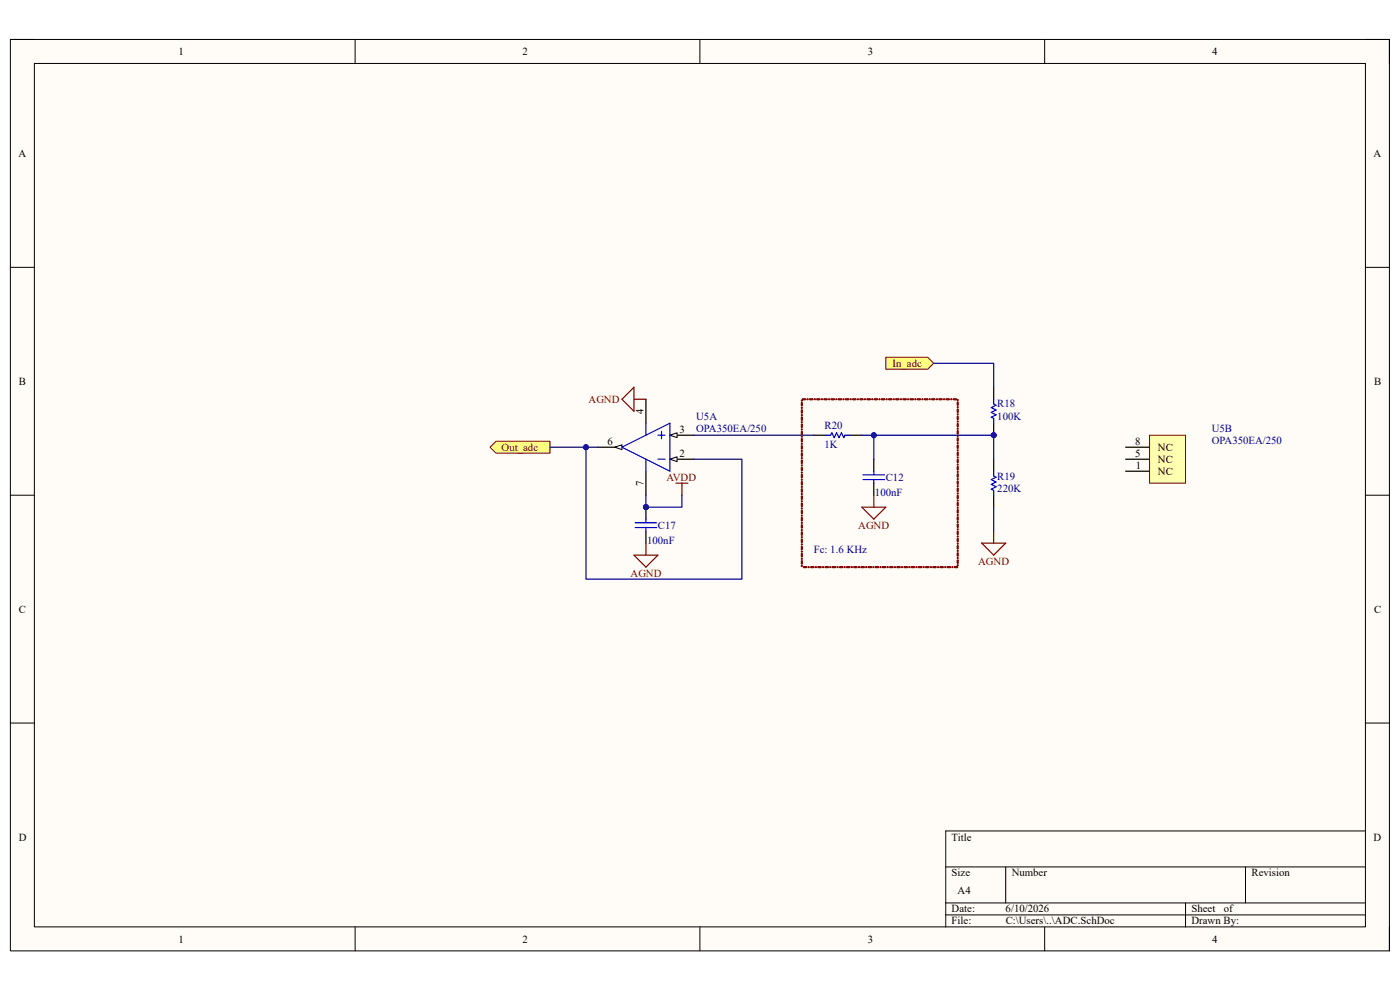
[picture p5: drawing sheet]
<svg xmlns="http://www.w3.org/2000/svg" width="297mm" height="210mm" viewBox="0 0 297 210" stroke-linecap="round" stroke-linejoin="round" font-family="sans-serif">
<path d="M2.2 8.4h292.6v193.3h-292.6z" fill-rule="evenodd" fill="#fffcf8"/>
<path d="M2.2 8.4h292.6v193.3h-292.6z" fill="none" stroke="#000" stroke-width=".21"/>
<path d="M7.3 13.5h282.4v183.1h-282.4z" fill-rule="evenodd" fill="#fffcf8"/>
<g fill="none" stroke="#000" stroke-width=".21">
<path d="M2.2 8.4h5.1M7.3 13.5h282.4v183.1h-282.4zM75.3 8.4v5.1M148.5 8.4v5.1M221.6 8.4v5.1M289.7 8.4h5.1v5.1M2.2 56.7h5.1M289.7 56.7h5.1M2.2 105h5.1M289.7 105.1h5.1M2.2 153.4h5.1M289.7 153.4h5.1"/>
<path d="M289.7 176.3h-89.1v20.3M75.3 196.6v5.1M148.5 196.6v5.1M200.6 183.9h89.1M200.6 191.5h89.1M200.6 194.1h89.1M213.4 183.9v7.6M221.6 196.6v5.1M251.5 191.5v5.1M264.2 183.9v7.6M294.8 196.6v5.1"/>
</g>
<path d="M208.3 115.2h5.1l-2.6 2.6zM210.8 112.7v2.5" fill="none" stroke="#800000" stroke-width=".25"/>
<path d="M126.9 94.9h5M137 84.7v5.1M137 100v5" fill="none" stroke="#000" stroke-width=".25"/>
<path d="M130.4 94.9l1.5-.5v1z" fill="#f8fcff"/>
<path d="M130.4 94.9l1.5-.5v1z" fill="none" stroke="#000" stroke-width=".21"/>
<path d="M142.1 92.3h5.1" fill="none" stroke="#000" stroke-width=".25"/>
<path d="M142.1 92.3l1.5-.5v1z" fill="#f8fcff"/>
<path d="M142.1 92.3l1.5-.5v1z" fill="none" stroke="#000" stroke-width=".21"/>
<path d="M142.1 97.4h5.1" fill="none" stroke="#000" stroke-width=".25"/>
<path d="M142.1 97.4l1.5-.5v1z" fill="#f8fcff"/>
<path d="M142.1 97.4l1.5-.5v1z" fill="none" stroke="#000" stroke-width=".21"/>
<path d="M131.9 94.9l10.2-5.1v10.2zM137 89.8v2.5M137 97.4v2.6M139.6 97.4h1.5M139.6 92.3h1.5M140.3 91.6v1.5" fill="none" stroke="#00f" stroke-width=".25"/>
<path d="M134.5 82.1v5.1l-2.6-2.5zM134.5 84.7h2.5M143.4 102.5h2.5M144.7 102.5v2.5" fill="none" stroke="#800000" stroke-width=".25"/>
<circle cx="137" cy="107.6" r=".51" fill="#000080"/>
<circle cx="137" cy="107.6" r=".51" fill="none" stroke="#000080" stroke-width=".21"/>
<path d="M137 107.6v2.5" fill="none" stroke="#000" stroke-width=".25"/>
<circle cx="137" cy="107.6" r=".51" fill="#000080"/>
<circle cx="137" cy="107.6" r=".51" fill="none" stroke="#000080" stroke-width=".21"/>
<path d="M137 112.7v2.5" fill="none" stroke="#000" stroke-width=".25"/>
<path d="M134.7 111.9h4.6M134.7 110.9h4.6M137 110.1v.8M137 111.9v.8" fill="none" stroke="#00f" stroke-width=".25"/>
<path d="M134.5 117.8h5.1l-2.6 2.5zM137 115.2v2.6" fill="none" stroke="#800000" stroke-width=".25"/>
<path d="M104 94.9l1.2-1.3h11.5v2.5h-11.5z" fill-rule="evenodd" fill="#ffff80"/>
<path d="M104 94.9l1.2-1.3h11.5v2.5h-11.5z" fill="none" stroke="#800000" stroke-width=".21"/>
<path d="M187.9 75.8h8.9l1.3 1.3-1.3 1.2h-8.9z" fill-rule="evenodd" fill="#ffff80"/>
<path d="M187.9 75.8h8.9l1.3 1.3-1.3 1.2h-8.9z" fill="none" stroke="#800000" stroke-width=".21"/>
<path d="M243.9 92.3h7.6v10.2h-7.6z" fill-rule="evenodd" fill="#ffffb0"/>
<path d="M243.9 92.3h7.6v10.2h-7.6z" fill="none" stroke="#800000" stroke-width=".21"/>
<path d="M238.8 100h5.1M238.8 97.4h5.1M238.8 94.9h5.1" fill="none" stroke="#000" stroke-width=".25"/>
<circle cx="210.8" cy="92.3" r=".51" fill="#000080"/>
<circle cx="210.8" cy="92.3" r=".51" fill="none" stroke="#000080" stroke-width=".21"/>
<path d="M210.8 82.1v2.6M210.8 89.8v2.5" fill="none" stroke="#000" stroke-width=".25"/>
<circle cx="210.8" cy="92.3" r=".51" fill="#000080"/>
<circle cx="210.8" cy="92.3" r=".51" fill="none" stroke="#000080" stroke-width=".21"/>
<path d="M175.2 92.3h1l.3-.5 .5 1 .5-1 .5 1 .5-1 .5 1 .3-.5h1M185.4 100v.7M210.8 84.7v1l.5 .3-1 .5 1 .5-1 .5 1 .5-1 .5 .5 .3v1M210.8 100v1l.5 .2-1 .5 1 .5-1 .6 1 .5-1 .5 .5 .2v1.1M183.1 101.7h4.6M183.1 100.7h4.6M185.4 101.7v.8" fill="none" stroke="#00f" stroke-width=".25"/>
<path d="M172.7 92.3h2.5M180.3 92.3h2.5M185.4 97.4v2.6M210.8 97.4v2.6M185.4 102.5v2.6M210.8 105.1v2.5" fill="none" stroke="#000" stroke-width=".25"/>
<path d="M182.8 107.6h5.1l-2.5 2.5zM185.4 105.1v2.5" fill="none" stroke="#800000" stroke-width=".25"/>
<path d="M198.1 77.1h12.7v5M144.7 105v2.6h-7.7M210.8 107.6v5.1" fill="none" stroke="#000080" stroke-width=".25"/>
<circle cx="137" cy="107.6" r=".51" fill="#000080"/>
<circle cx="137" cy="107.6" r=".51" fill="none" stroke="#000080" stroke-width=".21"/>
<path d="M116.7 94.9h10.2" fill="none" stroke="#000080" stroke-width=".25"/>
<circle cx="124.3" cy="94.9" r=".51" fill="#000080"/>
<circle cx="124.3" cy="94.9" r=".51" fill="none" stroke="#000080" stroke-width=".21"/>
<path d="M124.3 94.9v28h33.1v-25.5h-10.2" fill="none" stroke="#000080" stroke-width=".25"/>
<circle cx="124.3" cy="94.9" r=".51" fill="#000080"/>
<circle cx="124.3" cy="94.9" r=".51" fill="none" stroke="#000080" stroke-width=".21"/>
<path d="M137 105v2.6" fill="none" stroke="#000080" stroke-width=".25"/>
<circle cx="137" cy="107.6" r=".51" fill="#000080"/>
<circle cx="137" cy="107.6" r=".51" fill="none" stroke="#000080" stroke-width=".21"/>
<path d="M147.2 92.3h25.5M185.4 92.3v5.1" fill="none" stroke="#000080" stroke-width=".25"/>
<circle cx="185.4" cy="92.3" r=".51" fill="#000080"/>
<circle cx="185.4" cy="92.3" r=".51" fill="none" stroke="#000080" stroke-width=".21"/>
<path d="M170 120.1a.13 .13 0 0 1 .2 0 .13 .13 0 0 1-.2 0zM170 119h.2l-.1 .7-.1-.2zM170 118.5a.13 .13 0 0 1 .2 0 .13 .13 0 0 1-.2 0zM170 117.4l.2 .1-.1 .7-.1-.2zM170 117a.13 .13 0 0 1 .2 0 .13 .13 0 0 1-.2 0zM170 115.9l.2 .1-.1 .6-.1-.1zM170 115.5a.13 .13 0 0 1 .2 0 .13 .13 0 0 1-.2 0zM170 114.4l.2 .1-.1 .6-.1-.1zM170 114a.13 .13 0 0 1 .2 0 .13 .13 0 0 1-.2 0zM170 112.9h.2l-.1 .7-.1-.1zM170 112.4a.13 .13 0 0 1 .2 0 .13 .13 0 0 1-.2 0zM170 111.3l.2 .1-.1 .7-.1-.2zM170 110.9a.13 .13 0 0 1 .2 0 .13 .13 0 0 1-.2 0zM170 109.8l.2 .1-.1 .6-.1-.1zM170 109.4a.13 .13 0 0 1 .2 0 .13 .13 0 0 1-.2 0zM170 108.3l.2 .1-.1 .6-.1-.1zM170 107.9a.13 .13 0 0 1 .2 0 .13 .13 0 0 1-.2 0zM170 106.8h.2l-.1 .7-.1-.1zM170 106.3a.13 .13 0 0 1 .2 0 .13 .13 0 0 1-.2 0zM170 105.2l.2 .1-.1 .7-.1-.2zM170 104.8a.13 .13 0 0 1 .2 0 .13 .13 0 0 1-.2 0zM170 103.7l.2 .1-.1 .6-.1-.1zM170 103.3a.13 .13 0 0 1 .2 0 .13 .13 0 0 1-.2 0zM170 102.2l.2 .1-.1 .6-.1-.1zM170 101.8a.13 .13 0 0 1 .2 0 .13 .13 0 0 1-.2 0zM170 100.7l.2 .1-.1 .6-.1-.1zM170 100.2a.13 .13 0 0 1 .2 0 .13 .13 0 0 1-.2 0zM170 99.1l.2 .1-.1 .7-.1-.2zM170 98.7a.13 .13 0 0 1 .2 0 .13 .13 0 0 1-.2 0zM170 97.6l.2 .1-.1 .6-.1-.1zM170 97.2a.13 .13 0 0 1 .2 0 .13 .13 0 0 1-.2 0zM170 96.1l.2 .1-.1 .6-.1-.1zM170 95.7a.13 .13 0 0 1 .2 0 .13 .13 0 0 1-.2 0zM170 94.6l.2 .1-.1 .6-.1-.1zM170 94.1a.13 .13 0 0 1 .2 0 .13 .13 0 0 1-.2 0zM170 93l.2 .1-.1 .7-.1-.2zM170 92.6a.13 .13 0 0 1 .2 0 .13 .13 0 0 1-.2 0zM170 91.5l.2 .1-.1 .6-.1-.1zM170 91.1a.13 .13 0 0 1 .2 0 .13 .13 0 0 1-.2 0zM170 90l.2 .1-.1 .6-.1-.1zM170 89.6a.13 .13 0 0 1 .2 0 .13 .13 0 0 1-.2 0zM170 88.5l.2 .1-.1 .6-.1-.1zM170 88a.13 .13 0 0 1 .2 0 .13 .13 0 0 1-.2 0zM170 86.9l.2 .1-.1 .7-.1-.2zM170 86.5a.13 .13 0 0 1 .2 0 .13 .13 0 0 1-.2 0zM170 85.4l.2 .1-.1 .6-.1-.1zM170 85a.13 .13 0 0 1 .2 0 .13 .13 0 0 1-.2 0zM170.2 84.6h.6l.2 .1-.7 .1zM171.2 84.7a.15 .15 0 0 1 .3 0 .15 .15 0 0 1-.3 0zM171.8 84.6h.5l.2 .1-.7 .1zM172.7 84.7a.15 .15 0 0 1 .3 0 .15 .15 0 0 1-.3 0zM173.3 84.6h.6l.1 .1-.6 .1zM174.3 84.7a.13 .13 0 0 1 .2 0 .13 .13 0 0 1-.2 0zM174.8 84.6h.6l.1 .1-.6 .1zM175.8 84.7a.13 .13 0 0 1 .2 0 .13 .13 0 0 1-.2 0zM176.3 84.6h.6l.1 .1-.6 .1zM177.3 84.7a.15 .15 0 0 1 .3 0 .15 .15 0 0 1-.3 0zM177.8 84.6h.6l.2 .1-.7 .1zM178.8 84.7a.15 .15 0 0 1 .3 0 .15 .15 0 0 1-.3 0zM179.4 84.6h.6l.1 .1-.6 .1zM180.4 84.7a.13 .13 0 0 1 .2 0 .13 .13 0 0 1-.2 0zM180.9 84.6h.6l.1 .1-.6 .1zM181.9 84.7a.13 .13 0 0 1 .2 0 .13 .13 0 0 1-.2 0zM182.4 84.6h.6l.1 .1-.6 .1zM183.4 84.7a.15 .15 0 0 1 .3 0 .15 .15 0 0 1-.3 0zM183.9 84.6h.6l.2 .1-.7 .1zM184.9 84.7a.15 .15 0 0 1 .3 0 .15 .15 0 0 1-.3 0zM185.5 84.6h.6l.1 .1-.6 .1zM186.4 84.7a.15 .15 0 0 1 .3 0 .15 .15 0 0 1-.3 0zM187 84.6h.6l.1 .1-.6 .1zM188 84.7a.13 .13 0 0 1 .2 0 .13 .13 0 0 1-.2 0zM188.5 84.6h.6l.1 .1-.6 .1zM189.5 84.7a.13 .13 0 0 1 .2 0 .13 .13 0 0 1-.2 0zM190 84.6h.6l.2 .1-.7 .1zM191 84.7a.15 .15 0 0 1 .3 0 .15 .15 0 0 1-.3 0zM191.6 84.6h.6l.1 .1-.6 .1zM192.5 84.7a.15 .15 0 0 1 .3 0 .15 .15 0 0 1-.3 0zM193.1 84.6h.6l.1 .1-.6 .1zM194.1 84.7a.13 .13 0 0 1 .2 0 .13 .13 0 0 1-.2 0zM194.6 84.6h.6l.1 .1-.6 .1zM195.6 84.7a.13 .13 0 0 1 .2 0 .13 .13 0 0 1-.2 0zM196.1 84.6h.6l.2 .1-.7 .1zM197.1 84.7a.15 .15 0 0 1 .3 0 .15 .15 0 0 1-.3 0zM197.7 84.6h.6l.1 .1-.7 .1zM198.6 84.7a.15 .15 0 0 1 .3 0 .15 .15 0 0 1-.3 0zM199.2 84.6h.6l.1 .1-.6 .1zM200.2 84.7a.13 .13 0 0 1 .2 0 .13 .13 0 0 1-.2 0zM200.7 84.6h.6l.1 .1-.6 .1zM201.7 84.7a.13 .13 0 0 1 .2 0 .13 .13 0 0 1-.2 0zM202.2 84.6h.6l.2 .1-.7 .1zM203.1 84.9a.13 .13 0 0 1 .2 0 .13 .13 0 0 1-.2 0zM203.1 85.3l.2 .1-.1 .6-.1-.1zM203.1 86.4a.13 .13 0 0 1 .2 0 .13 .13 0 0 1-.2 0zM203.1 86.8l.2 .1-.1 .6-.1-.1zM203.1 87.9a.13 .13 0 0 1 .2 0 .13 .13 0 0 1-.2 0zM203.1 88.3l.2 .1-.1 .6-.1-.1zM203.1 89.4a.13 .13 0 0 1 .2 0 .13 .13 0 0 1-.2 0zM203.1 89.8l.2 .1-.1 .7-.1-.2zM203.1 91a.13 .13 0 0 1 .2 0 .13 .13 0 0 1-.2 0zM203.1 91.4l.2 .1-.1 .6-.1-.1zM203.1 92.5a.13 .13 0 0 1 .2 0 .13 .13 0 0 1-.2 0zM203.1 92.9l.2 .1-.1 .6-.1-.1zM203.1 94a.13 .13 0 0 1 .2 0 .13 .13 0 0 1-.2 0zM203.1 94.4l.2 .1-.1 .6-.1-.1zM203.1 95.5a.13 .13 0 0 1 .2 0 .13 .13 0 0 1-.2 0zM203.1 95.9l.2 .1-.1 .7-.1-.2zM203.1 97a.13 .13 0 0 1 .2 0 .13 .13 0 0 1-.2 0zM203.1 97.5l.2 .1-.1 .6-.1-.1zM203.1 98.6a.13 .13 0 0 1 .2 0 .13 .13 0 0 1-.2 0zM203.1 99l.2 .1-.1 .6-.1-.1zM203.1 100.1a.13 .13 0 0 1 .2 0 .13 .13 0 0 1-.2 0zM203.1 100.5l.2 .1-.1 .6-.1-.1zM203.1 101.6a.13 .13 0 0 1 .2 0 .13 .13 0 0 1-.2 0zM203.1 102l.2 .1-.1 .7-.1-.2zM203.1 103.1a.13 .13 0 0 1 .2 0 .13 .13 0 0 1-.2 0zM203.1 103.6l.2 .1-.1 .6-.1-.1zM203.1 104.7a.13 .13 0 0 1 .2 0 .13 .13 0 0 1-.2 0zM203.1 105.1l.2 .1-.1 .6-.1-.1zM203.1 106.2a.13 .13 0 0 1 .2 0 .13 .13 0 0 1-.2 0zM203.1 106.6l.2 .1-.1 .6-.1-.1zM203.1 107.7a.13 .13 0 0 1 .2 0 .13 .13 0 0 1-.2 0zM203.1 108.1l.2 .1-.1 .7-.1-.2zM203.1 109.2a.13 .13 0 0 1 .2 0 .13 .13 0 0 1-.2 0zM203.1 109.7h.2l-.1 .7-.1-.1zM203.1 110.8a.13 .13 0 0 1 .2 0 .13 .13 0 0 1-.2 0zM203.1 111.2l.2 .1-.1 .6-.1-.1zM203.1 112.3a.13 .13 0 0 1 .2 0 .13 .13 0 0 1-.2 0zM203.1 112.7l.2 .1-.1 .6-.1-.1zM203.1 113.8a.13 .13 0 0 1 .2 0 .13 .13 0 0 1-.2 0zM203.1 114.2l.2 .1-.1 .7-.1-.2zM203.1 115.3a.13 .13 0 0 1 .2 0 .13 .13 0 0 1-.2 0zM203.1 115.8h.2l-.1 .7-.1-.1zM203.1 116.9a.13 .13 0 0 1 .2 0 .13 .13 0 0 1-.2 0zM203.1 117.3l.2 .1-.1 .6-.1-.1zM203.1 118.4a.13 .13 0 0 1 .2 0 .13 .13 0 0 1-.2 0zM203.1 118.8l.2 .1-.1 .6-.1-.1zM203.1 119.9a.13 .13 0 0 1 .2 0 .13 .13 0 0 1-.2 0zM202.5 120.2h.6l.1 .1-.6 .1zM201.9 120.3a.15 .15 0 0 1 .3 0 .15 .15 0 0 1-.3 0zM200.9 120.2h.6l.2 .1-.7 .1zM200.4 120.3a.15 .15 0 0 1 .3 0 .15 .15 0 0 1-.3 0zM199.4 120.2h.6l.2 .1-.7 .1zM198.9 120.3a.13 .13 0 0 1 .2 0 .13 .13 0 0 1-.2 0zM197.9 120.2h.6l.1 .1-.6 .1zM197.4 120.3a.13 .13 0 0 1 .2 0 .13 .13 0 0 1-.2 0zM196.4 120.2h.6l.1 .1-.6 .1zM195.8 120.3a.15 .15 0 0 1 .3 0 .15 .15 0 0 1-.3 0zM194.9 120.2h.6l.1 .1-.7 .1zM194.3 120.3a.15 .15 0 0 1 .3 0 .15 .15 0 0 1-.3 0zM193.3 120.2h.6l.2 .1-.7 .1zM192.8 120.3a.13 .13 0 0 1 .2 0 .13 .13 0 0 1-.2 0zM191.8 120.2h.6l.1 .1-.6 .1zM191.3 120.3a.13 .13 0 0 1 .2 0 .13 .13 0 0 1-.2 0zM190.3 120.2h.6l.1 .1-.6 .1zM189.7 120.3a.15 .15 0 0 1 .3 0 .15 .15 0 0 1-.3 0zM188.8 120.2h.6l.1 .1-.7 .1zM188.2 120.3a.15 .15 0 0 1 .3 0 .15 .15 0 0 1-.3 0zM187.2 120.2h.6l.2 .1-.7 .1zM186.7 120.3a.13 .13 0 0 1 .2 0 .13 .13 0 0 1-.2 0zM185.7 120.2h.6l.1 .1-.6 .1zM185.2 120.3a.13 .13 0 0 1 .2 0 .13 .13 0 0 1-.2 0zM184.2 120.2h.6l.1 .1-.6 .1zM183.6 120.3a.15 .15 0 0 1 .3 0 .15 .15 0 0 1-.3 0zM182.7 120.2h.6l.1 .1-.6 .1zM182.1 120.3a.15 .15 0 0 1 .3 0 .15 .15 0 0 1-.3 0zM181.1 120.2h.6l.2 .1-.7 .1zM180.6 120.3a.13 .13 0 0 1 .2 0 .13 .13 0 0 1-.2 0zM179.6 120.2h.6l.1 .1-.6 .1zM179.1 120.3a.13 .13 0 0 1 .2 0 .13 .13 0 0 1-.2 0zM178.1 120.2h.6l.1 .1-.6 .1zM177.5 120.3a.15 .15 0 0 1 .3 0 .15 .15 0 0 1-.3 0zM176.6 120.2h.6l.1 .1-.6 .1zM176 120.3a.15 .15 0 0 1 .3 0 .15 .15 0 0 1-.3 0zM175 120.2h.6l.2 .1-.7 .1zM174.5 120.3a.15 .15 0 0 1 .3 0 .15 .15 0 0 1-.3 0zM173.5 120.2h.6l.1 .1-.6 .1zM173 120.3a.13 .13 0 0 1 .2 0 .13 .13 0 0 1-.2 0zM172 120.2h.6l.1 .1-.6 .1zM171.4 120.3a.15 .15 0 0 1 .3 0 .15 .15 0 0 1-.3 0zM170.5 120.2h.6l.1 .1-.6 .1z" fill="#800000" stroke="#800000" stroke-width=".21"/>
<path d="M182.8 92.3h28v5.1" fill="none" stroke="#000080" stroke-width=".25"/>
<circle cx="185.4" cy="92.3" r=".51" fill="#000080"/>
<circle cx="185.4" cy="92.3" r=".51" fill="none" stroke="#000080" stroke-width=".21"/>
<circle cx="210.8" cy="92.3" r=".51" fill="#000080"/>
<circle cx="210.8" cy="92.3" r=".51" fill="none" stroke="#000080" stroke-width=".21"/>
<g font-size="2.3">
<text x="37.9" y="11.7">1</text>
<text x="110.9" y="11.7">2</text>
<text x="184.1" y="11.7">3</text>
<text x="257.1" y="11.7">4</text>
<text x="3.9" y="33.3">A</text>
<text x="291.4" y="33.3">A</text>
<text x="4" y="81.6">B</text>
<text x="291.5" y="81.6">B</text>
<text x="136.5" y="87.8" transform="rotate(-90 136.5 87.8)">4</text>
<text x="128.9" y="94.4">6</text>
<text x="144.1" y="91.8">3</text>
<text x="240.8" y="94.4">8</text>
<text x="245.7" y="95.6">NC</text>
<text x="144.1" y="96.9">2</text>
<text x="240.8" y="96.9">5</text>
<text x="241" y="99.4">1</text>
<text x="245.7" y="100.7">NC</text>
<text x="245.7" y="98.2">NC</text>
<text x="136.5" y="103" transform="rotate(-90 136.5 103)">7</text>
<text x="4" y="130">C</text>
<text x="291.5" y="130">C</text>
<text x="4" y="178.3">D</text>
<text x="201.9" y="178.3">Title</text>
<text x="291.4" y="178.3">D</text>
<text x="201.9" y="185.9">Size</text>
<text x="214.6" y="185.9">Number</text>
<text x="265.5" y="185.9">Revision</text>
<text x="203.2" y="189.7">A4</text>
<text x="201.9" y="193.5">Date:</text>
<text x="201.9" y="196.1">File:</text>
<text x="213.3" y="193.5">6/10/2026</text>
<text x="213.4" y="196.1">C:\Users\..\ADC.SchDoc</text>
<text x="252.8" y="193.5">Sheet</text>
<text x="252.8" y="196.1">Drawn By:</text>
<text x="259.6" y="193.5">of</text>
<text x="37.9" y="199.9">1</text>
<text x="110.9" y="199.9">2</text>
<text x="184.1" y="199.9">3</text>
<text x="257.1" y="199.9">4</text>
</g>
<g font-size="2.3" fill="#800000">
<text x="189.4" y="77.8">In_adc</text>
<text x="124.9" y="85.4">AGND</text>
<text x="106.4" y="95.6">Out_adc</text>
<text x="141.4" y="102">AVDD</text>
<text x="182.1" y="112.1">AGND</text>
<text x="207.5" y="119.8">AGND</text>
<text x="133.8" y="122.3">AGND</text>
</g>
<g font-size="2.3" fill="#000080">
<text x="147.7" y="89">U5A</text>
<text x="211.6" y="86.4">R18</text>
<text x="211.6" y="89">100K</text>
<text x="147.7" y="91.6">OPA350EA/250</text>
<text x="174.9" y="91.1">R20</text>
<text x="174.9" y="95.1">1K</text>
<text x="257.1" y="91.6">U5B</text>
<text x="257.1" y="94.1">OPA350EA/250</text>
<text x="187.9" y="102">C12</text>
<text x="211.6" y="101.7">R19</text>
<text x="185.6" y="105.3">100nF</text>
<text x="211.6" y="104.3">220K</text>
<text x="139.6" y="112.1">C17</text>
<text x="137.3" y="115.5">100nF</text>
<text x="172.6" y="117.3">Fc: 1.6 KHz</text>
</g>
</svg>
